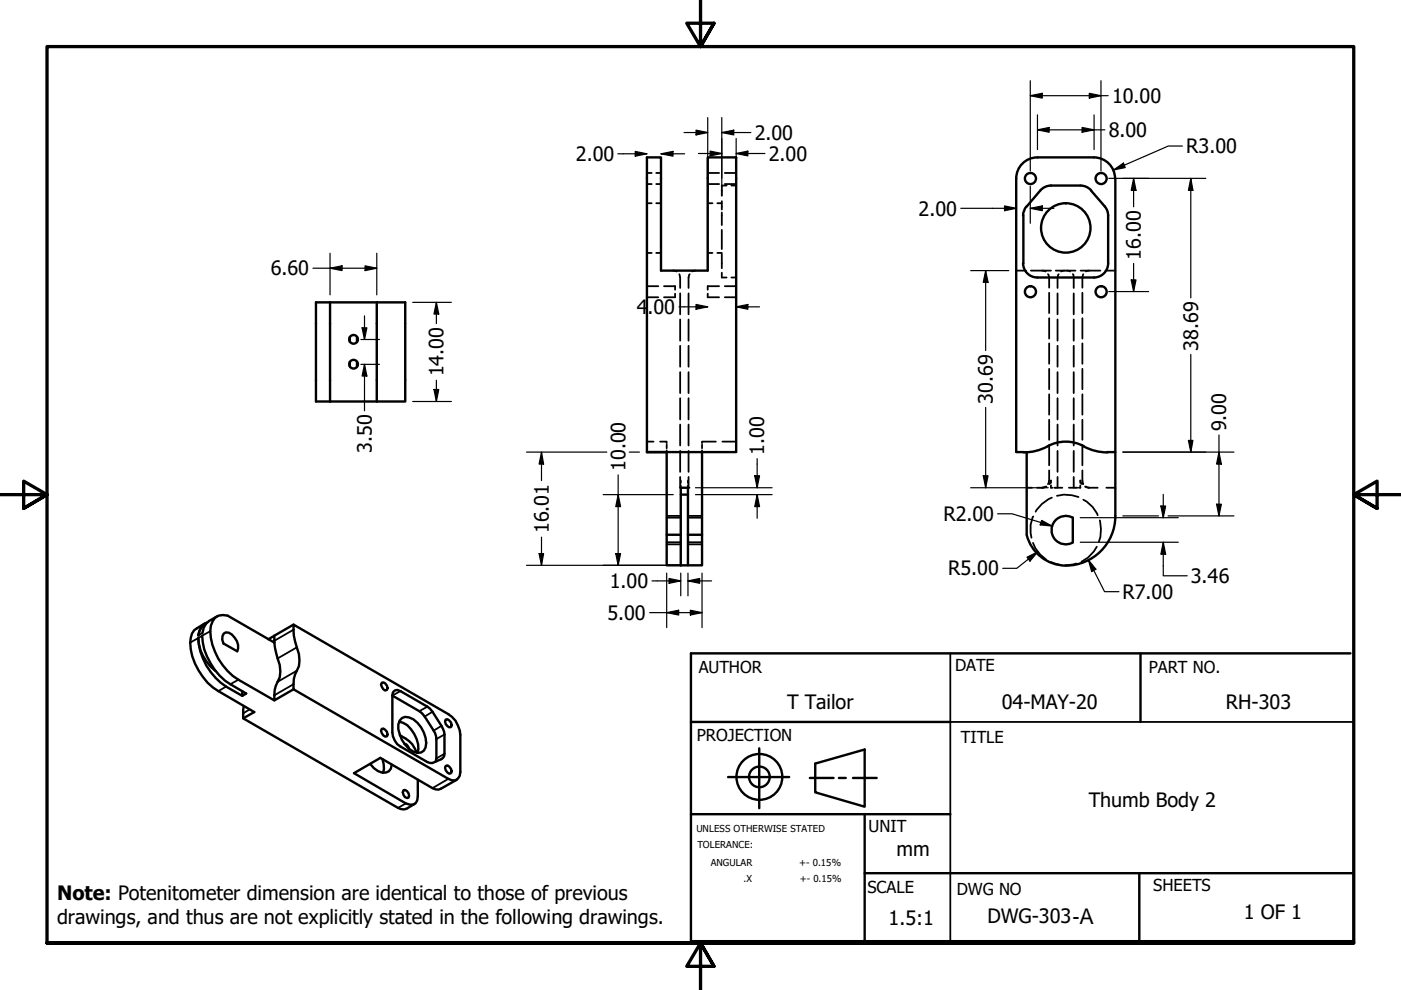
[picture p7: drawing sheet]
<svg xmlns="http://www.w3.org/2000/svg" width="297mm" height="210mm" viewBox="0 0 297 210" stroke-linecap="round" stroke-linejoin="round" font-family="sans-serif">
<!-- layer: Hidden (ANSI) -->
<g fill="#000">
<circle cx="144.3" cy="119.9" r=".19"/>
<circle cx="144.3" cy="103.4" r=".19"/>
<circle cx="145.9" cy="119.9" r=".19"/>
<circle cx="146" cy="103.4" r=".19"/>
</g>
<g fill="none" stroke="#000" stroke-width=".38">
<path d="M137.2 39h1M137.2 36.7h1M139.1 39h1M139.1 36.7h1M150.1 39h2.4M150.1 36.7h2.4M153.7 39h2.4M153.7 36.7h2.4M154.1 39.3h-1.1v.4M155.1 39.3h1M137.2 53.6h1M137.2 43.1h1"/>
<path d="M139.1 53.6h1M139.1 43.1h1M142.7 57.4l.7 .2M144 58.1l.2 .7v2.3M146.2 58.1l-.2 .7v2.3M147.5 57.4l-.8 .2M150.1 53.6h1M150.1 43.1h1M152.1 53.6h.9M152.1 43.1h.9M153 40v1.5M153 42.6v1.8"/>
<path d="M153 45.1v2.6M153 48.7v4.1M153 53.8v3.1M153 57.8v1h1.1M155.1 58.8h1M215.5 57.4h2.1M218.6 57.4h4.2M220.9 57.4l.8 .2M222.2 58.1l.2 .7v2.2M223.8 57.4h4.2M224.5 58.1l-.3 .7v2.3M225.7 57.4l-.7 .2"/>
<path d="M226.2 57.4l.7 .2M227.5 58.1l.1 .7v2.3M229.1 57.4h4.2M229.7 58.1l-.2 .7v2.2M230.9 57.4l-.6 .2M234.4 57.4h2.1M137.2 63h2.4M137.2 60.7h2.4M140.8 60.7h2.3v.7M143.1 62.3v.7h-2.3M144.2 62.2v4.4M144.2 67.7v4.5"/>
<path d="M144.2 73.3v4.5M144.2 78.9v4.4M146 62.2v4.4M146 67.7v4.5M146 73.3v4.5M146 78.9v4.4M150.1 62.3v.7h2.4M152.5 60.7h-2.4v.7M153.7 63h2.4M153.7 60.7h2.4M222.4 62.1v4.3M222.4 67.5v4.3"/>
<path d="M222.4 72.8v4.3M222.4 78.2v4.3M224.2 62.2v4.4M224.2 67.7v4.5M224.2 73.3v4.5M224.2 78.9v4.4M227.6 62.2v4.4M227.6 67.7v4.5M227.6 73.3v4.5M227.6 78.9v4.4M229.5 62.1v4.3M229.5 67.5v4.3"/>
<path d="M229.5 72.8v4.3M229.5 78.2v4.3M137.2 93.6h1.4M140 93.6h1.4v.4M141.4 94.3v.7M141.4 95.5v.4M144.2 84.4v4.5M144.2 90v4.5M144.2 95.6v4.4M146 84.4v4.5M146 90v4.5M146 95.6v4.4"/>
<path d="M148.8 94.3v.7M148.8 95.5v.4M151.8 93.6h-3v.4M153.2 93.6h2.9M215.5 95.9h.7M216.9 95.9h.8M222.4 99.7v2.2l-.2 .8M222.4 83.6v4.3M222.4 89v4.3M222.4 94.3v4.4M224.2 84.4v4.5M224.2 90v4.5"/>
<path d="M224.2 95.6v4.4M227.6 84.4v4.5M227.6 90v4.5M227.6 95.6v4.4M229.5 99.7v2.2l.2 .8M229.5 83.6v4.3M229.5 89v4.3M229.5 94.3v4.4M141.4 115h2.9M141.4 109.8h2.9M141.4 109.4h2.9M141.4 115.4h2.9"/>
<path d="M144.2 101.1l.1 2.3M144.3 101.9v.5M144.3 102.9v.5M145.9 101.9v.5M145.9 102.9v.5M145.9 115h2.9M145.9 109.8h2.9M145.9 109.4h2.9M145.9 115.4h2.9M146 101.1v2.3M217.7 103.4h1.1M219 115.1l.5 1.1 1 1.4 1.3 1.1"/>
<path d="M219.1 109.5a6.1 6.1 0 0 0-.4 4.5M221.7 103.2l-.8 .2M221.9 103.2l-.9 .2h-1.1M222.8 119.2l2.2 .7M222.8 102.4v-.5l-.3 .8M222.8 102.9v.5h.3M223 105.5a7.1 7.1 0 0 0-3.4 3M223.5 103.4h1.7M224.1 105.1l1.5-.2 1.7 .1 1.4 .4M224.2 101.1v2.3M226.6 103.4h1.8M227.6 101.1v2.3"/>
<path d="M228.2 119.5l-2.3 .4M229 102.4v-.5l.4 .8M229 102.9v.5h-.3M229.7 106a6.3 6.3 0 0 1 3 3.3M230.1 103.2l.7 .2h1.9M230.3 103.2l.6 .2M232.5 115.9l-.6 1-1.2 1.3-1.4 .9M233.2 110.3a7.6 7.6 0 0 1-.2 4.5M234.6 103.4h1.9"/>
</g>
<!-- layer: Visible (ANSI) -->
<g fill="none" stroke="#000" stroke-width=".51">
<path d="M215.5 37.8v58.1h1.6M219.9 33.4a4.5 4.5 0 0 0-4.4 4.4M220 33.4h11.9a4.5 4.5 0 0 1 4.5 4.4M229 39.3h-6.1a3 3 0 0 0-2.3 1.1M229.1 39.3a3 3 0 0 1 2.3 1.1M236.5 37.8v58.1h-1.7M216.9 55.8a3 3 0 0 0 3 3M217 45.7v10.2M217.6 43.8l-.6 1.1-.1 .8M220.5 40.4l-2.8 3.4M231.3 40.4l3.2 3.7 .3 .8 .2 .8M234.9 45.7v10.2"/>
<path d="M235 55.8a3 3 0 0 1-3.1 3h-11.9M67 64.1h18.9v21h-18.9zM70 64.1v21M74.2 71.5v1M74.2 76.7v1M75.7 71.5v1M75.7 76.7v1M79.9 64.1v21M137.2 95.9h11.6M137.2 95.9h4.2v17.5M137.2 95.9v-62.5h2.9v24h10v-24h6v62.5h-7.3M148.8 95.9v17.5"/>
<path d="M217.7 95.9v17.5M222.1 94.6l-2.1 .9-1.4 .3-1.5 .1M222.2 94.6a8 8 0 0 1 7.6 0M229.8 94.6l1.3 .7 1.5 .4 2.2 .2M236.5 95.9v13.5a10.4 10.4 0 0 1-13.6 9.9 8.6 8.6 0 0 1-5.2-5.9M144.3 113.4v-10h1.6v16.5M144.3 104.9h1.6M145.9 113.4h2.9v6.5h-4.5v-6.5h-2.9v6.5h2.9M227.5 109.8v5.2M227.5 109.8a3 3 0 0 0-4.6 2.6 3 3 0 0 0 4.6 2.6M42.9 134.8a13.4 13.4 0 0 0 5.9 10.3l3.4 1.9-.8 .5M43.4 132.2l-1.6 1a3.2 3.2 0 0 0-1.5 3 13.1 13.1 0 0 0 6 10.3l7.6 4.5-2.3 1.3"/>
<path d="M43.9 132a3.1 3.1 0 0 0-1.9 2.7 2.73 2.73 0 0 1 1.6-2.3M46 130.7a4 4 0 0 0-3.1 3.5M47.4 134.3a1.58 1.58 0 0 1 2.3 .9 2.68 2.68 0 0 1 .6 2.9l-2.9-1.7-.3-.8 .1-.8zM56.9 135.5l1.3-.7v1.4M58.2 136.2l-9.9-5.7a2.62 2.62 0 0 0-3.6 2.2 12.5 12.5 0 0 0 5.8 11.4l7.7 4.4M58.2 136.2l.7 3.4a5.9 5.9 0 0 1-.4 5.8l-.3 .9v2.2l4-2.4M62.2 132.4l32.9 19a5.3 5.3 0 0 1 2.5 4.4v7.9a1.58 1.58 0 0 1-.8 1.6 1.58 1.58 0 0 1-1.7-.2l-32.9-19a7.4 7.4 0 0 1 1.2-4.8l.1-1.2-.1-1.4a15.7 15.7 0 0 1-1.2-6.3zM62.2 132.4l-4 2.4M45.7 142.3a9.3 9.3 0 0 1-3.7-7 13.1 13.1 0 0 0 5.9 10.3l3.5 1.9v-1M51.7 149.7l-.1 2.6 32.8 19 1.3 .3 .5-.1 1.7-1M81 144.8l.3-.1a1.19 1.19 0 0 1 .7 1.6l-.3 .1-.4-.3-.5-1zM81 154.5a1.11 1.11 0 0 1 1 1.6 1.08 1.08 0 0 1-1-.4 1.08 1.08 0 0 1 0-1.2z"/>
<path d="M83.2 147.5l5.7 3.3a12.9 12.9 0 0 1 3.4 4.7l.2 1.2v4.1l-.1 .7M83.3 146.8l.4-.4 .5-.1 .7 .2 5.7 3.3a12.3 12.3 0 0 1 3.3 4.7l.3 1.2v4.6l-.6 .6-1.9 .9-1.1-.2-5.7-3.3a3.8 3.8 0 0 1-1.7-3v-7.8zM84.6 153a4.4 4.4 0 0 1 3.2 2.6 4.8 4.8 0 0 1 .7 4M84.8 155.9a6.5 6.5 0 0 1 3.6 3.7M85.2 152.2a2.84 2.84 0 0 1 3.3 1.1 6.2 6.2 0 0 1 1.7 5.2 1.68 1.68 0 0 1-2.6 .9 6.4 6.4 0 0 1-3.1-5.8l.3-.8zM85.7 157.7l.5 .1 .5 .9M94.5 152.6a1.12 1.12 0 0 1 1.1 1.5 1.12 1.12 0 0 1-1.1-1.5zM78.5 162a3.2 3.2 0 0 0 3.9 1.5l.5-.5 .2-.8M81.1 160.9l.3 2.1-.2 .9M85.5 167.5a1.08 1.08 0 0 1 1.1 .5 1.08 1.08 0 0 1 0 1.1l-.3 .1a1.23 1.23 0 0 1-.8-1.7zM88.6 165.3l-.1 4.4a1.53 1.53 0 0 1-2.5 .6l-10.9-6.4 5.5-3.2 11.7 6.7h.7l.5-.2 3.3-1.9M94.5 162.4l.4-.1a1.29 1.29 0 0 1 .7 1.6l-.4 .2a1.29 1.29 0 0 1-.7-1.7z"/>
<circle cx="218.5" cy="37.8" r="1.17"/>
<circle cx="233.5" cy="37.8" r="1.17"/>
<circle cx="226" cy="48.3" r="5.2"/>
<circle cx="75" cy="77.2" r=".92"/>
<circle cx="75" cy="71.9" r=".92"/>
<circle cx="218.5" cy="61.9" r="1.17"/>
<circle cx="233.5" cy="61.9" r="1.17"/>
</g>
<!-- layer: Visible Narrow (ANSI) -->
<g fill="none" stroke="#000" stroke-width=".38">
<path d="M42.9 134.2l-.9 .5M44.6 133.8l-4.3 2.4M62.2 133.5l-4 2.4M62.9 137.3l-4 2.3M47.9 145.6l-1.6 .9M50.5 144.1l-1.7 1M53 150.4l-1.4 .8M62.2 145.1l-4 2.3M62.9 142.2l-4 2.4M84.9 146.5l-1.7 1M90.6 149.8l-1.7 1M91.7 150.9l-1.7 1"/>
<path d="M93.6 153.9l-1.7 1M94.2 155.7l-1.7 1M94.2 159.8l-1.7 1M86 170.3l-1.6 1M95.1 165.1l-3.4 2"/>
</g>
<!-- layer: Border (ANSI) -->
<path d="M148.5 -.1v10l-2.9-5h5.8l-2.9 5 2.9-5M0 104.9h10l-5-2.9v5.8l5-2.9-5 2.9M297 104.9h-10l5-2.9v5.8l-5-2.9 5 2.9M10 199.9v-190h277v190h-277h277M151.4 204.9l-2.9-5 2.9 5h-5.8l2.9-5v10" fill="none" stroke="#000" stroke-width=".7"/>
<!-- layer: Title (ANSI) -->
<g fill="none" stroke="#000" stroke-width=".51">
<path d="M241.8 138.5v14.6M286.3 138.5h-139.8v61.1h140.5M146.5 153.1h55M161 158.7v12.7M146.5 172.6h55M154.4 164.8h12.9M171.7 164.9h5M172.8 161.9l10.5-3v12.1l-10.5-3zM177.9 164.9h1.4M180.8 164.9h5.1M183.3 172.6v27.3M183.3 185.1h103.5"/>
<path d="M241.6 185.1v14.8"/>
<circle cx="161" cy="164.7" r="4.9"/>
<circle cx="161" cy="164.7" r="2.19"/>
</g>
<path d="M201.5 138.5v61.1M201.5 153.1h85.3M139.3 199.9h147.5" fill="none" stroke="#000" stroke-width=".38"/>
<!-- layer: Dimension (ANSI) -->
<g fill="none" stroke="#000" stroke-width=".25">
<path d="M218.4 17.1v19.1M230.9 19.8l2.5 .5-2.5 .5zM233.4 17.1v19.1M131 32.6h6.2M134.7 32.1l2.5 .5-2.5 .5zM140.1 32.6l2.6-.5v1zM140.1 32.6h5.1M145 28.1h5.1M147.6 27.6l2.5 .5-2.5 .5zM148.1 32.5h4.9M150.1 24.9v16.6M150.6 32l2.4 .5-2.4 .6z"/>
<path d="M153 28.1l2.6-.5v1zM153 24.9v16.6M153 28.1h6.2M156.1 32.5l2.5-.5v1.1zM156.1 29.4v8.4M156.1 32.5h6.1M218.4 20.3l2.6-.5v1zM218.4 20.3h16.5M218.4 39.5v7.8M220 27.5l2.4-.5v1zM220 27.5h14.3M220 24.4v7.3"/>
<path d="M229.4 27l2.6 .5-2.6 .5zM232 24.4v7.3M235.1 37.8h20.6M236.1 36l2.1-1.4 .4 .9zM240.3 37.8l.6 2.6h-1.1zM240.3 37.8v6.1M250.7 31h-3l-11.6 5M252.5 37.8l.4 2.6h-.9zM252.5 37.8v25.4M66.4 56.9h13.5M70 56.9l2.5-.5v1zM70 53.7v8.8"/>
<path d="M77.4 56.4l2.5 .5-2.5 .5zM79.9 53.7v8.8M203.7 44.2h11.8M205.8 57.4h8.1M209 57.4l.5 2.5h-1zM209 57.4v16.9M213 43.7l2.5 .5-2.5 .5zM218.4 44.2l2.6-.5v1zM218.4 44.2h5.1M239.8 59.3h1.1l-.6 2.5zM240.3 55.9v5.9M76.5 77.3h4"/>
<path d="M76.5 72h4M76.8 69.5h1l-.5 2.5zM77.3 77.3l.5 2.4h-1zM77.3 67v5M77.3 77.3v9.8M87.5 64.1h8.2M92.5 64.1l.5 2.5h-1zM92.5 64.1v4.5M144 65.1h6.1M147.6 64.6l2.5 .5-2.5 .5zM156.1 65.1l2.5-.5v1zM156.1 65.1h4.9"/>
<path d="M156.1 62.3v5.9M235.1 61.8h8.4M252.5 75.2v20.7M87.5 85.1h8.2M92 82.6h1l-.5 2.5zM92.5 80.6v4.5M111.6 95.9h17.1M114.8 95.9l.5 2.5h-1zM114.8 95.9v6M133.4 95.9h2.2M160.5 97.3v6.1M209 86.4v17"/>
<path d="M238.1 95.9h23.5M252 93.4h.9l-.4 2.5zM258.4 95.9l.6 2.5h-1.1zM258.4 92.2v17.2M111.6 119.9h32.7M114.3 117.4h1l-.5 2.5zM114.8 113.9v6M127.9 104.9h14.8M130.6 117.4h1l-.5 2.5zM131.1 104.9l.5 2.5h-1zM131.1 100.7v19.2M147.4 103.4h16.3"/>
<path d="M147.4 104.9h16.3M160 100.9h1l-.5 2.5zM160.5 104.9l.5 2.5h-1zM160.5 104.9v5M205.8 103.4h16.4M208.5 100.9h1l-.5 2.5zM211.5 108.9h3.1l8.5 2.6M217.7 118.1l2.3-1.1-1.6 2zM220 117l-4.4 3.5h-3M220.9 110.3l2.2 1.2-2.6-.2zM229 109.8h20.8M229 115h20.8"/>
<path d="M230.8 118.7l1.5 2-.8 .5zM230.8 118.7l3.4 6.7h3M238.1 109.4h7.5M246.1 107.3h1l-.5 2.5zM246.6 115l.5 2.5h-1zM246.6 115v7.1h5.1M246.6 104.8v5M247.6 109.4h14M257.9 106.9h1.1l-.6 2.5zM137.7 129.9h11.1M138.2 123.2h6.1M141.4 129.9l2.5-.5v1z"/>
<path d="M141.4 121.5v11.6M141.9 122.7l2.4 .5-2.4 .5zM144.3 121.5v4.8M145.9 123.2l2.4-.5v1zM145.9 123.2h5M145.9 121.5v4.8M146.4 129.4l2.4 .5-2.4 .5zM148.8 121.5v11.6"/>
</g>
<g fill="#000">
<path d="M218.4 20.3l2.6-.5v1z" fill-rule="evenodd"/>
<path d="M134.7 32.1l2.5 .5-2.5 .5z" fill-rule="evenodd"/>
<path d="M140.1 32.6l2.6-.5v1z" fill-rule="evenodd"/>
<path d="M147.6 27.6l2.5 .5-2.5 .5z" fill-rule="evenodd"/>
<path d="M150.6 32l2.4 .5-2.4 .6z" fill-rule="evenodd"/>
<path d="M153 28.1l2.6-.5v1z" fill-rule="evenodd"/>
<path d="M156.1 32.5l2.5-.5v1.1z" fill-rule="evenodd"/>
<path d="M220 27.5l2.4-.5v1z" fill-rule="evenodd"/>
<path d="M229.4 27l2.6 .5-2.6 .5z" fill-rule="evenodd"/>
<path d="M230.9 19.8l2.5 .5-2.5 .5z" fill-rule="evenodd"/>
<path d="M236.1 36l2.1-1.4 .4 .9z" fill-rule="evenodd"/>
<path d="M70 56.9l2.5-.5v1z" fill-rule="evenodd"/>
<path d="M77.4 56.4l2.5 .5-2.5 .5z" fill-rule="evenodd"/>
<path d="M209 57.4l.5 2.5h-1z" fill-rule="evenodd"/>
<path d="M213 43.7l2.5 .5-2.5 .5z" fill-rule="evenodd"/>
<path d="M218.4 44.2l2.6-.5v1z" fill-rule="evenodd"/>
<path d="M239.8 59.3h1.1l-.6 2.5z" fill-rule="evenodd"/>
<path d="M240.3 37.8l.6 2.6h-1.1z" fill-rule="evenodd"/>
<path d="M252.5 37.8l.4 2.6h-.9z" fill-rule="evenodd"/>
<path d="M76.8 69.5h1l-.5 2.5z" fill-rule="evenodd"/>
<path d="M77.3 77.3l.5 2.4h-1z" fill-rule="evenodd"/>
<path d="M92.5 64.1l.5 2.5h-1z" fill-rule="evenodd"/>
<path d="M147.6 64.6l2.5 .5-2.5 .5z" fill-rule="evenodd"/>
<path d="M156.1 65.1l2.5-.5v1z" fill-rule="evenodd"/>
<path d="M92 82.6h1l-.5 2.5z" fill-rule="evenodd"/>
<path d="M114.8 95.9l.5 2.5h-1z" fill-rule="evenodd"/>
<path d="M252 93.4h.9l-.4 2.5z" fill-rule="evenodd"/>
<path d="M258.4 95.9l.6 2.5h-1.1z" fill-rule="evenodd"/>
<path d="M114.3 117.4h1l-.5 2.5z" fill-rule="evenodd"/>
<path d="M130.6 117.4h1l-.5 2.5z" fill-rule="evenodd"/>
<path d="M131.1 104.9l.5 2.5h-1z" fill-rule="evenodd"/>
<path d="M160 100.9h1l-.5 2.5z" fill-rule="evenodd"/>
<path d="M160.5 104.9l.5 2.5h-1z" fill-rule="evenodd"/>
<path d="M208.5 100.9h1l-.5 2.5z" fill-rule="evenodd"/>
<path d="M217.7 118.1l2.3-1.1-1.6 2z" fill-rule="evenodd"/>
<path d="M220.9 110.3l2.2 1.2-2.6-.2z" fill-rule="evenodd"/>
<path d="M246.1 107.3h1l-.5 2.5z" fill-rule="evenodd"/>
<path d="M246.6 115l.5 2.5h-1z" fill-rule="evenodd"/>
<path d="M257.9 106.9h1.1l-.6 2.5z" fill-rule="evenodd"/>
<path d="M141.9 122.7l2.4 .5-2.4 .5z" fill-rule="evenodd"/>
<path d="M141.4 129.9l2.5-.5v1z" fill-rule="evenodd"/>
<path d="M146.4 129.4l2.4 .5-2.4 .5z" fill-rule="evenodd"/>
<path d="M145.9 123.2l2.4-.5v1z" fill-rule="evenodd"/>
<path d="M230.8 118.7l1.5 2-.8 .5z" fill-rule="evenodd"/>
</g>
<g font-size="4.2">
<text x="235.8" y="21.8">10.00</text>
<text x="160" y="29.6">2.00</text>
<text x="235.1" y="29.1">8.00</text>
<text x="122.1" y="34.1">2.00</text>
<text x="163" y="34.1">2.00</text>
<text x="251.5" y="32.5">R3.00</text>
<text x="194.8" y="45.7">2.00</text>
<text x="57.4" y="58.4">6.60</text>
<text x="241.9" y="55.1" transform="rotate(-90 241.9 55.1)">16.00</text>
<text x="135" y="66.6">4</text>
<text x="137.3" y="66.6">.00</text>
<text x="254" y="74.3" transform="rotate(-90 254 74.3)">38.69</text>
<text x="94" y="79.8" transform="rotate(-90 94 79.8)">14.00</text>
<text x="210.5" y="85.6" transform="rotate(-90 210.5 85.6)">30.69</text>
<text x="78.8" y="96" transform="rotate(-90 78.8 96)">3.50</text>
<text x="260" y="91.5" transform="rotate(-90 260 91.5)">9.00</text>
<text x="132.6" y="99.9" transform="rotate(-90 132.6 99.9)">10.00</text>
<text x="162.1" y="96.4" transform="rotate(-90 162.1 96.4)">1.00</text>
<text x="116.3" y="113.1" transform="rotate(-90 116.3 113.1)">16.01</text>
<text x="200" y="110.5">R2.00</text>
<text x="129.3" y="124.7">1.00</text>
<text x="201" y="122">R5.00</text>
<text x="252.5" y="123.6">3.46</text>
<text x="128.8" y="131.4">5.00</text>
<text x="238" y="127">R7.00</text>
<text x="166.9" y="150.3">T Tailor</text>
<text x="212.4" y="150.3">04-MAY-20</text>
<text x="259.9" y="150.4">RH-303</text>
<text x="230.8" y="171.2">Thumb Body 2</text>
<text x="190.1" y="181.5">mm</text>
<text x="12.1" y="190.8">Note: Potenitometer dimension are identical to those of previous</text>
<text x="12.1" y="195.8">drawings, and thus are not explicitly stated in the following drawings.</text>
<text x="188.4" y="196.2">1.5:1</text>
<text x="209.4" y="195.7">DWG-303-A</text>
<text x="263.7" y="194.9">1 OF 1</text>
</g>
<g font-size="3.5">
<text x="148.1" y="142.8">AUTHOR</text>
<text x="202.5" y="142.2">DATE</text>
<text x="243.6" y="142.8">PART NO.</text>
<text x="147.8" y="157.2">PROJECTION</text>
<text x="203.7" y="157.5">TITLE</text>
<text x="184.1" y="176.4">UNIT</text>
<text x="184" y="189.3">SCALE</text>
<text x="202.9" y="189.7">DWG NO</text>
<text x="244.5" y="188.9">SHEETS</text>
</g>
<g font-size="2">
<text x="147.6" y="176.4">UNLESS OTHERWISE STATED</text>
<text x="147.9" y="179.9">TOLERANCE:</text>
<text x="150.7" y="183.6">ANGULAR</text>
<text x="169.4" y="183.7">+- 0.15%</text>
<text x="157.6" y="187">.X</text>
<text x="169.5" y="187">+- 0.15%</text>
</g>
</svg>
